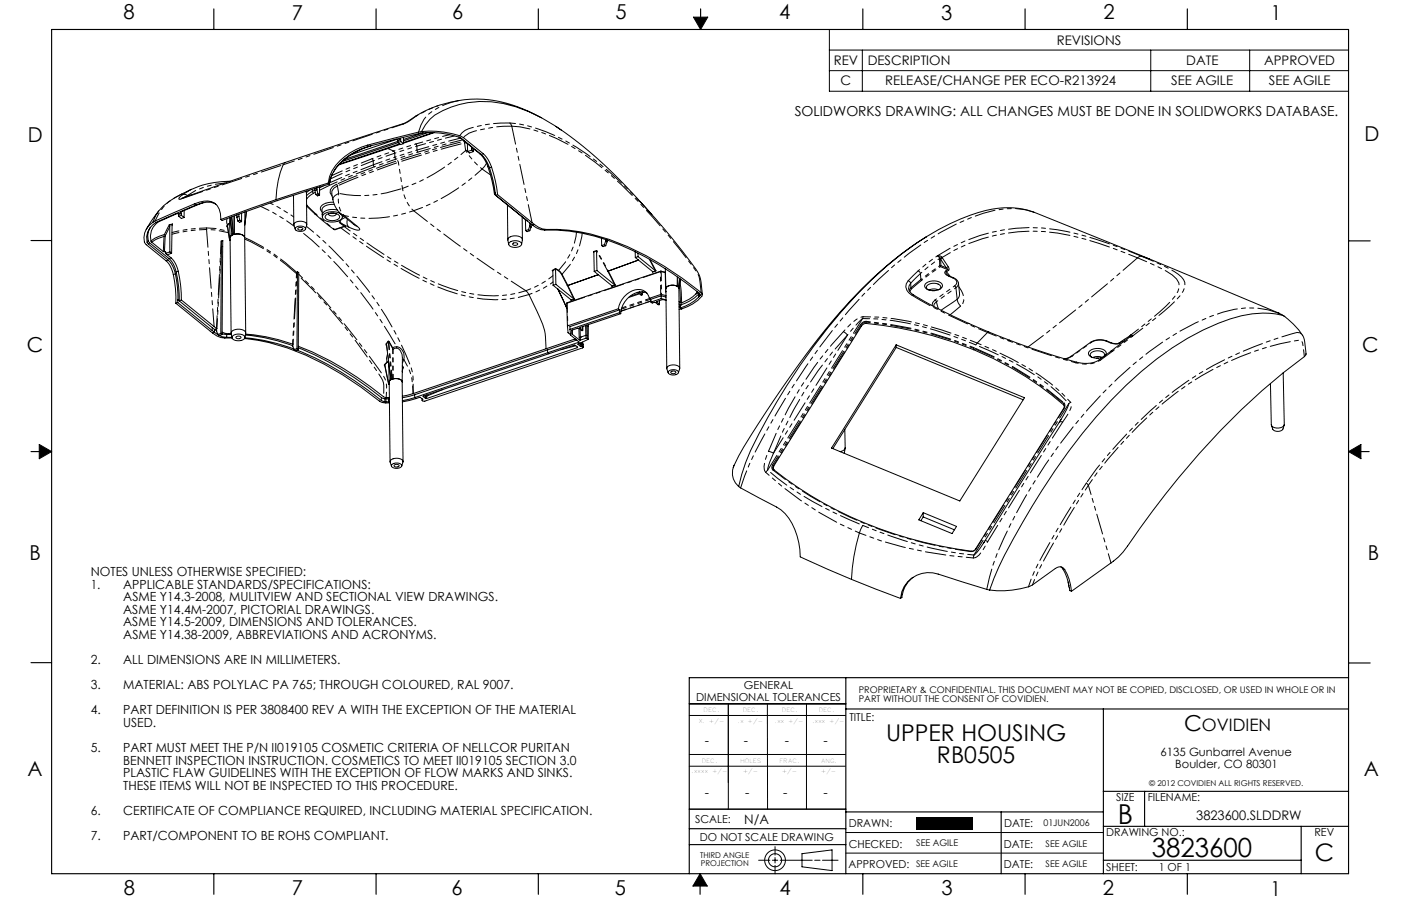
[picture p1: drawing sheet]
<svg xmlns="http://www.w3.org/2000/svg" width="432mm" height="279mm" viewBox="0 0 432 279" stroke-linecap="round" stroke-linejoin="round" font-family="sans-serif">
<g fill="none" stroke="#000" stroke-width=".31">
<path d="M213.7 5.3h4.4l-2.2 3.8zM255.6 9.1v19h160M255.6 15.4h160M265.8 15.4v12.7M354.7 15.4v12.7M385.2 15.4v12.7M128.2 35.8l-3.9 2.3-39.7 13.1-28.5 9.9M134.7 32.7l-3.2 1.3-3.2 1.7M138.7 31.6l-3.8 1M141.1 31.1l-2.4 .4M141.3 31l-.1 .1M141.4 31a38.5 38.5 0 0 1 25.5 5.3"/>
<path d="M171.3 39l1.5 1M255.6 21.8h160M58.6 58.6l-1.2 .6a19.9 19.9 0 0 0-9.5 7.4l-.8 1.9M59 58.4l-.3 .1M61.4 57.4l-3.8 1.8M70.9 55.9h-.4a30.7 30.7 0 0 0-8.9 1.5M87.3 50.8a29.5 29.5 0 0 0-2.2 10.8M94.3 59l.1 .4M94.4 59.4l.2 9.8M94.5 59l-.1 .4M97 58.1v.6M97 58.7l.4 1.3"/>
<path d="M97.7 57.9v.6M97.7 58.5l-.7 .2M97.7 58.5l.3 1.3M98 59.8l-.6 .2M98 59.8l.5 .4M98.5 57.7v2.5M101.2 56.5l-16.1 5.1M101.2 56.5l.3 .3M101.5 56.8l.2-.8a15 15 0 0 1 9.8-10.1l2.2-.8 16-4.1a25.9 25.9 0 0 1 12.5 1.7l6.1 4.9 1 1.1a23.3 23.3 0 0 1 3.3 10.7M101.5 56.8l-16.1 5.1-17 6.1-.3-.3M102.2 59.8a9.8 9.8 0 0 0 2.9 6.2M102.4 53.6l-.9 2.4"/>
<path d="M114.3 45a20.2 20.2 0 0 0-11.6 8.1M119.5 45.8l2 1 .5 2.3M122 43l.6 .2 .1 .7 .8 .7 .8-.3M122.2 43l-13.9 4.7M122.6 43.6l-16.3 5.5M123.2 44.4l-18.5 6.2M123.3 42.7l.2 1M123.4 44.5l-18.9 6.3M123.5 43.7l.8 .6M123.5 43.7l-18 6.1M124.4 42.4l-.1 1.9M129.9 40.6l-8.8 2.1a36.6 36.6 0 0 0-13.1 4.4 13.1 13.1 0 0 0-6.8 9.4"/>
<path d="M129.9 40.6a26.1 26.1 0 0 1 12.9 1.9l6.6 5.4 1 1.2 1.1 2.5a39.5 39.5 0 0 1 1.9 8.4M130.4 41l-6.1 2M131.9 40.9l-7.6 2.5M133.5 40.9l-9.2 3.1M133.9 40.9l-9.6 3.3M141.9 42.6l3.6 2.9-.1 .8M144 44.3l.1 2.4M144.1 46.7l.6 .5 1.2-.5M145.4 46.3l-1.3 .4M145.4 46.3l.5 .4M145.9 46.7l.1-.5 .3-.1a10.8 10.8 0 0 1 4.8 7.5l1.3 6.3M152.4 59.9l11.7 9.5"/>
<path d="M152.6 59.4l.2 .8 .6-.2M152.6 59.4l.1 .1M152.7 59.8l-.3 .1M173 40.1a45.1 45.1 0 0 0-21.6-8.7 28.3 28.3 0 0 0-17.4 4.1l-1.5 1.3-1.4 1.7-1.2 2.1M173 40.1a151.8 151.8 0 0 1 27.9 26.1M46.3 70.1a4.5 4.5 0 0 0-.2 4.8l6.5 5.3 1.2 2 .5 1.7a38.1 38.1 0 0 1 1 8.8M47.1 68.5a5.6 5.6 0 0 0-2.5 6.3l.5 .7 6.1 4.9 1.3 1.8a21.2 21.2 0 0 1 1.7 9.2v2.1M48.8 65.2l-3.7 5.6M51.1 78.1l.5 .4 1.3-.4M51.1 78.1v.1a8 8 0 0 1 3.8 5.4 38 38 0 0 1 1 8.9M52.2 69.3l.2 8.4M52.4 77.7l-1.3 .4"/>
<path d="M52.4 77.7l.5 .4M53.2 69.1l-.3 9M55.1 66.7l-.1-.6-.4-.2-5.5 2.4a5.1 5.1 0 0 0-2.3 6.4l3.6 2.9h.6l.1 .5M55.1 66.7l.8 .7 .8-.3M55.9 66.4l.8 .7M55.9 66.4l-.8 .3M56.8 64.9l-.1 2.2M57.8 60.3l-1.4 .8M62.6 62.5l-6.9 2.9 .2 1M66.5 63a4.8 4.8 0 0 0-4.3-.4l-14.2 6a5.3 5.3 0 0 0-2.4 6.5l6.2 5.1 1.4 1.8 .6 1.6 .6 2.9 .5 5.9M68.1 67.7a5.2 5.2 0 0 0-2.9-5.5 8 8 0 0 0-5.3 .7l-12.8 5.6M70.1 69.8l.6 4.2"/>
<path d="M70.8 68.5l.1 4.8M70.8 69l-.7 .3M70.9 67.1l.6 5.1M70.9 73.3l.3 29.4M70.9 73.9l-.2 .1 .2 .2M71.5 72.2l.4-.1 .3 .1a3.7 3.7 0 0 1 3.1 .8l.1 .3M71.5 72.2l.2 .2-.6 .5-.2 .4M73 66.3v.7M73 67l.3 1.1M73.3 68.1l.5 .5 .7-.2M73.6 66.1v.6M73.6 66.7l.3 1.2"/>
<path d="M73.6 66.7l-.6 .3M73.9 67.9l.6 .5M73.9 67.9l-.6 .2M74.5 65.7v2.7M75.4 73.3a2.8 2.8 0 0 0-4.1-.7l-.4 .7M75.4 73.3l.3 29.4M75.5 65.4l-.1 7.9M76 65.2l-.5 4.2M85.1 61.6l-17 6.1M90.5 60.2l.1 9.1M91.2 70.2l1.3-.5a1.41 1.41 0 0 1 1.7 .9 2.15 2.15 0 0 1-3.2 .1zM91.9 70.3l.8-.2 .5 .2a.75 .75 0 0 1-.5 .7 .75 .75 0 0 1-.8-.2z"/>
<path d="M94.1 70.7l.4-1.3a1.58 1.58 0 0 0-2-1.2l-.6 .1a1.25 1.25 0 0 0-1.3 1.2l.4 1.2M94.4 63.4a56.9 56.9 0 0 0 8.7 7.4l3.1-1M97.4 60l.5 .4 .6-.2M99.2 64.8l.1 1.5M99.3 66.2l.1 .7M99.8 66.1a4.4 4.4 0 0 1 5.7 .4 1.82 1.82 0 0 1-2.1 1.9h-2.2a1.59 1.59 0 0 1-1.7-1.9zM100.4 66.4a3.1 3.1 0 0 1 4.3 .3 1.8 1.8 0 0 1-2.3 1.4l-.6-.1a1.49 1.49 0 0 1-1.6-1.3zM102.9 65.7h-1M103.6 65.9a1.33 1.33 0 0 1-1.2 .7 1.33 1.33 0 0 1-1.2-.7M104 64.8a4.5 4.5 0 0 0-4.5 1l-.2 .4M104.9 65.8l4.4 3.6M105.5 66.4v.5"/>
<path d="M106.1 69.8h.1M106.2 69.8h.1M106.3 69.8h-.1M153.4 60l10.6 8.7a8.2 8.2 0 0 0 7.8 2 61.3 61.3 0 0 1 27.3 8.1 99.3 99.3 0 0 1 17.3 11.8l.1 .2M156.4 63.2l.1 10.7M157.1 74.7a2.85 2.85 0 0 1 3.6 .4 1.56 1.56 0 0 1-2 1.2h-.6a1.18 1.18 0 0 1-1.3-1.3zM158.1 75.1a.8 .8 0 0 1 .8-.3 .8 .8 0 0 1 .6 .6 .8 .8 0 0 1-.8 .3 .8 .8 0 0 1-.6-.6zM160.8 75.3l.2-1.4a2.83 2.83 0 0 0-4.1-.6l-.4 .6 .3 1.5M160.9 66.9l.1 7M161.9 67.7l.1 3.4M162 71.1l.4 .3 .9-.2M162.9 70.8l.4 .4"/>
<path d="M162.9 70.8l-.9 .3M163.2 68.7v.1M163.2 68.8l.1 .9M163.3 69.7l-.4 1.1M163.3 69.7l.4 .3M163.7 69.1h.1M163.7 69.1v.9M163.7 70l-.4 1.2M164.1 69.4h.1M164.1 69.4l2.5 1.4 1.2 .2M167.8 71h.1M167.8 71a60.7 60.7 0 0 1 31.2 8.3 108.9 108.9 0 0 1 16.7 11.3v.5"/>
<path d="M183 77.7v.1M183 77.7h.1M183 77.7l.1 6M183.9 77.5l.1 5.9M183.9 77.4v.1M183.9 77.3v.1M185.4 73.5v2.2M185.4 75.7l.4 .4 .9-.3M186.3 75.5l-.9 .2M186.3 75.5l.4 .3M186.7 73.9v.3M186.7 74.2l-.4 1.3"/>
<path d="M186.7 74.2l.4 .4M187.1 74v.6M187.1 74.6l-.4 1.2M195.8 77.6v1.8M195.8 79.4l5.4 4.5-.1-.2M196.6 78.1l.1 1M196.7 79.1l5.5 4.4M196.7 79.1l-.9 .3M197.2 62.2l6.5 7.2M203.8 69.5a124.5 124.5 0 0 1 11.5 15 19.9 19.9 0 0 1 1.2 6.3M285.5 73a129.1 129.1 0 0 0-34.8 33.9 188.4 188.4 0 0 0-20.9 35.7l-2.1 7.4M289 78.9h.1"/>
<path d="M289.1 78.8l-.1 .1M351.9 79.1l2.2 .7M354.1 79.8l40.2 16.8-.4-.1M354.1 79.8l-30.1-12.2a35.4 35.4 0 0 0-11.8-3.5 33.9 33.9 0 0 0-16.1 3.4 101.2 101.2 0 0 0-34 25.3 304.5 304.5 0 0 0-34.4 47.8l-1.7 3.6M54.2 93.5l10.6 8.6a7.4 7.4 0 0 0 6.7 2.1M54.8 93.3l11.3 9.2M54.8 93.3l-.6 .2M54.8 92.4v.9M54.8 92.4l11.3 9.2M54.9 92.4l.4 .3M54.9 92.4h-.1M55.9 92.5l10.9 8.8v1l.4 .8"/>
<path d="M55.9 92.5l-.6 .2M91.5 84.1l-.1 .3M91.6 84l-.1 .1M91.7 83.8l.4 .3-.2 23.7M91.7 83.8l-.1 .2M91.7 83.8l-.2 23.7M162.1 89.7l.9 1.1a54.3 54.3 0 0 1 5 12l.3 4.8M170.4 83.5l-.2-.1 .2 .1M170.4 83.5l.1 4.5M170.4 83.5h.1M170.5 88l5.5 4.6v-.2M171.2 82.8l.1 4.9"/>
<path d="M171.3 87.7l5.8 4.6M171.3 87.7l-.8 .3M171.9 89.1l2.8 6zM174.8 88h.1M183.1 83.7l5.5 4.6v-.2M184 83.4l5.6 4.5M184 83.4l-.9 .3M184.4 84.7l-9.6 3.3M187.3 83.6h.1M187.3 83.6h.2M187.5 83.6l9.3-3.4zM190.6 95.2l-15.7 5.4"/>
<path d="M190.6 95.2l.4 .3M190.9 96.4l-15.2 5.2M190.9 96.4l.4 .3M191 95.5l-.1 .9M191 95.5l-15.3 5.2v.9M191.3 96.7l-12.5 4.3 .8 .8-.1 .2-1.3-.8-1.9 .6v1.3l2.3 1.8 2.1-.6 .5 .3-3.1 1.5 .8 .7 .8 .1-.1 .4-48.6 16.4a.47 .47 0 0 1-.5 .1 .47 .47 0 0 1-.3-.5l.1-.1-1-.7-5.3 1.4M191.5 95.4v.1M191.5 95.4h.1M196.4 90.2l1.4 .8M197 90l.9 .8-.1 .2M197.8 91h.1M197.9 90v.9"/>
<path d="M199.4 90.4a6 6 0 0 0-7.4 3.5l-.7 2.8M200.1 92a3.5 3.5 0 0 0-5.3-2.3 7.5 7.5 0 0 0-4.2 5.5M200.1 92l.4 .3M200.5 92.3l.1 .9M200.6 92.9l-9.2 3.1M203.3 92.7l-.1 1.2M203.8 91.2l1.5 .4M203.8 91.2l-3.3 1.1M203.8 91.2v.9M203.8 92.1l-3.2 1.1M203.8 92.1l1.5 .4M205 82.9l.2 6.1"/>
<path d="M205.1 84l-1.5-.4-28.8 9.8 .1 7.2M205.2 90h.1M205.2 89l.3 24.6M205.3 91.2l-1.6-.4-3.6 1.2M205.3 92.6l-1.1-.2-1.8 .6 .8 .8-.1 .2-1.2-.7-.9 .2-.4-.3M209.1 88.6l.1 .4M209.1 88.6h.1M209.2 89a2.43 2.43 0 0 0-4 0M209.2 89l.3 24.5M209.2 88.5v.5M209.3 93.8l.4 .3M209.3 94.6l.4 .4"/>
<path d="M209.4 88.4l-.2-.2-.4 .1a3.1 3.1 0 0 0-3.5 .5l-.1 .2M209.4 88.4l-.3 .1M209.7 94.1h.1M209.7 94.1v.9M209.7 95h.1M209.8 86.1l-.4 2.3M210.1 95.3l-.8 .1M210.1 95.3h.1M214.9 90l-.1 .3a10.9 10.9 0 0 1-4.8 3.1l-.7-.4M215.5 90.5l-.1 .1a12.1 12.1 0 0 1-5.7 3.5M215.7 91.1v.1a10.5 10.5 0 0 1-6 3.8M215.7 91.1h.1"/>
<path d="M216.5 90.8l-.1 .5a11.8 11.8 0 0 1-6.3 4M280.1 89l.7 1.3a145.2 145.2 0 0 0 23.9 12.1M285.2 87.6a3.9 3.9 0 0 1 5.1-.1 1.44 1.44 0 0 1-1.5 2l-1.4 .1a1.96 1.96 0 0 1-2.4-1.6zM288.1 89.6h-.7M289.2 89.4l-1.6-.3-1.3 .3M289.6 89.2h.1a1.09 1.09 0 0 0 0-1.3 1.09 1.09 0 0 0-1.1-.5h-1.3a1.37 1.37 0 0 0-1.7 1.6l.3 .3M291.7 84.6l.9 .5M292.6 85.1l1.6 .7a2.05 2.05 0 0 1 1.2 1.5M295.4 87.3l.3 3M393.9 96.5a19.3 19.3 0 0 1 7.5 6.9M395.9 97.6v-.1a18.9 18.9 0 0 0-9.9-.7 61.5 61.5 0 0 0-24.7 10.5 140.4 140.4 0 0 0-36.2 37.9 225.4 225.4 0 0 0-18.8 33.2l-1.3 3.6M66.1 102.5l2.5 1.4 1.2 .1"/>
<path d="M66.1 102.5h.1M66.1 101.6h.1M66.1 101.6v.9M66.1 101.6l.7 .5M67.2 103.1l.4 .3 .9-.2M68.1 102.8l.1-28.5 .5-.1-.2 29M68.1 102.8l-.9 .3M68.1 102.8l.4 .4M68.5 102.9l1.4 .3M68.5 102.4l.9 .4 1.8 .1M69.8 104h.1M69.8 104h1.7"/>
<path d="M69.9 103.2h.1M69.9 103.2l-.1 .8M69.9 103.2h1.4M71.7 103.6a2.95 2.95 0 0 1 3.7 .1 1.32 1.32 0 0 1-1.7 1.4h-.6a1.43 1.43 0 0 1-1.6-1.2zM72.8 103.9a.84 .84 0 0 1 .8-.3 .84 .84 0 0 1 .6 .6 .84 .84 0 0 1-.8 .3 .84 .84 0 0 1-.6-.6zM75.4 104.4a61.9 61.9 0 0 1 24.5 7.9 134.5 134.5 0 0 1 17.6 11.7l2.5 .2M75.5 104.1l.2-1.4a2.66 2.66 0 0 0-3.6-.9 1.03 1.03 0 0 0-.9 1l.3 1.4M75.5 104.2a53 53 0 0 1 15.1 3.5M75.6 103.3a52.9 52.9 0 0 1 14.6 3.3M75.7 103a58.1 58.1 0 0 1 14.6 3.1l-.1 .8 .5 .9M90.7 107.8l.4 .3 .8-.3M91.5 108a100 100 0 0 1 26.2 15.6l2.3 .3"/>
<path d="M91.5 107.5l.4 .3M91.5 107.5l-.8 .3M91.9 107.3a103.6 103.6 0 0 1 26.1 15.6l2 .1M91.9 106.8a99.7 99.7 0 0 1 26.6 15.7l1.5 .1M118.6 112.6l1.2 5.8M119.1 106.3l1.3 10.5M119.8 111.4l.2 6.4M119.8 118.4l.2 .2M120 117.8l.2 24.6M120 118.3l-.2 .1M120.5 116.8l.3-.2 .3 .2a2.6 2.6 0 0 1 2.9 1M120.5 116.8l.1 .2-.6 .8"/>
<path d="M124 117.8a2.44 2.44 0 0 0-4 0M124 117.8l.2 24.5M124 110.3v7.5M124.2 113.4l-.2 1.3M168.3 107.6l-40.9 13.8M168.7 107.9l-40.9 13.8M168.7 107.9l.1 .9M168.8 108.8l-41 13.8M174.9 100.6l.2 2 .7 .6M175.7 101.6l.1 1.8 2.7 2.1-9.7 3.3M177.3 104.5l-9 3.1M177.7 104.9l-9 3"/>
<path d="M178.5 104h.4M178.8 105.8v.5M178.9 104h.1M179.5 106.1v-.6l.2 1.6M179.6 100.7v1.2M180.6 103.4h.3M180.6 103.4h.1M180.6 103.4l-1.7 .6M181.4 100.1l-.2 4.5M206 114.6a2.11 2.11 0 0 1 3.1 .2 1.94 1.94 0 0 1-3.2 .1zM206.9 114.6l.8-.2 .5 .2a.76 .76 0 0 1-.6 .8 .76 .76 0 0 1-.9-.5zM209.1 114.9l.4-1.2a1.73 1.73 0 0 0-2.2-1.2l-.6 .1a1.16 1.16 0 0 0-1.2 1.2l.4 1.2"/>
<path d="M276.2 106.3l39.6 16.4-20 31.8-39.5-16.3zM276.2 106.3v.8M276.2 107.1l39.2 16.2M276.2 107.1l-19.5 31.2M300.1 107.9a114 114 0 0 0-33.5-8.1l-1.1 .8-27 43.1-.2 .7 .2 .5M300.1 107.9a97.1 97.1 0 0 1 27.9 17.2v.3M300.2 107.2l-.1 .7M304.7 102.4l-.4 .1-3.1 3.3M304.7 102.4a205.4 205.4 0 0 0 28.5 9.6h2.8l1.6-.4 1.2-.6M330.1 109.9l-2 .8M338.6 110.5h-.7M339.7 110.2l-1.6-.3-1.3 .4"/>
<path d="M340.1 110h.1a1.09 1.09 0 0 0 0-1.3 1.09 1.09 0 0 0-1.2-.4l-1.2-.1a1.37 1.37 0 0 0-1.7 1.6l.3 .3M340.6 109.7a1.12 1.12 0 0 0 .3-1.2 1.12 1.12 0 0 0-1-.8 3.6 3.6 0 0 0-4.4 1.1 1.96 1.96 0 0 0 2.3 1.7l1.5-.2 1-.4M342.4 105.7l1.4 .3 1.1-.2M342.4 105.7a6.2 6.2 0 0 0-6.3-.1l-6 4.3M342.5 108.3l-3.7 2.7M342.5 108.3h.1M348.5 103.4l-1.9 1.2M348.6 103.7l-6.1 4.5M348.6 103.3l-.1 .1M349 103.6h.1M349.1 103.6h.1M349.2 103.6h-.1"/>
<path d="M395.5 115l.3 15.9a2.37 2.37 0 0 1-4 .1l-.2-12.7M401.4 103.4a15.8 15.8 0 0 1 1 6.2 238.7 238.7 0 0 0-54.9 58.8 17.8 17.8 0 0 1-5.1 5.2l-12.2 8.7M12.1 137.1l3.8 2.2-3.8 2.2zM127.3 121.4l-3.3 .8M127.3 121.4h.1M127.8 121.7l-3.8 .9M127.8 121.7v.9M127.8 122.6l-3.8 .9M130.1 123v.4M130.4 122.2l46.6-15.7 1 .6-46.5 15.8h-.4zM238.4 139.7l-1.1 2.7-.7 2.6M260.4 132.5l.1 5.7a1.67 1.67 0 0 1-1.6 1.1"/>
<path d="M260.5 138.2l-.3 1.6M326.7 129.8l.3-.4-23.3 37.3M328.1 125.2l-.2 .6-27.2 43.5M395.8 131.1l-.4 1.2a2.08 2.08 0 0 1-3.1 0l-.4-1.1M415.6 139.3l3.8-2.2v4.4zM120.7 143.4a2.11 2.11 0 0 1 3.1 .2 1.94 1.94 0 0 1-3.2 .1zM121.6 143.4l.8-.2 .5 .2a.76 .76 0 0 1-.6 .7 .76 .76 0 0 1-.9-.4zM123.8 143.7l.4-1.2a1.47 1.47 0 0 0-1.9-1.2l-.6 .1a1.36 1.36 0 0 0-1.4 1.1l.4 1.3M226.2 143.5a5.6 5.6 0 0 0 1.5 6.5M227.7 150l11.7 6.4a15.2 15.2 0 0 1 6.8 11l.4 4.3 15.8 7M238.4 143.6a.96 .96 0 0 0 .1 1.3 122.1 122.1 0 0 0 61.2 25.1l1-.7M284.5 159.4l9.7 4"/>
<path d="M284.5 159.4l-.7 1.2M284.6 158.1l10.2 4.2-1.4 2.2-10.2-4.2zM284.6 158.1l-.1 1.3M262.4 178.7l15.2 5.8M264.9 164.4a59.5 59.5 0 0 0-2.5 14.3M281.4 178.1a8.1 8.1 0 0 0-3.3 5.3M300.7 169.3h.1M303.5 167l-2.3 3.2-1 1M303.7 166.7h.1M303.7 166.7l-.5 .7M327 174.8a13.4 13.4 0 0 1 2.7 7.3l.5 .2M329.2 179.5l.3 1.2"/>
<path d="M278.1 183.4l-.1 .8-.4 .3M278.1 183.4h.1M305 182l-15.8-5a8.8 8.8 0 0 0-11.6 7.5M305 182a26.4 26.4 0 0 0 13.2-1.6l7-5.1a1.86 1.86 0 0 1 3 .4 15.2 15.2 0 0 1 2 6.6M224.5 217v32.5M236.5 217l.1 32.5M248.6 217v32.5M260.7 217h-48.3M212.4 220.6h48.2M212.4 232.7h48.2M212.4 236.3h48.2M212.4 249.5h48.3"/>
<path d="M260.7 256.7h79.4M215.8 269.4l2.2 3.9h-4.4zM233.8 265.3h3.5M238 265.3h1.7M238.9 261.1v2.6M238.9 264.5v1.6M238.9 266.9v2.6M240.5 265.3h9.8M247.2 263.3l9.2-1.2v6.4l-9.2-1.2zM251.1 265.3h1.6M253.5 265.3h4.8M260.7 263.1h79.4"/>
<circle cx="238.9" cy="265.3" r="2.02"/>
<circle cx="238.9" cy="265.3" r="3.2"/>
</g>
<g fill="none" stroke="#000" stroke-width=".35">
<path d="M15.9 9.1h399.7v260.3h-399.7zM65.9 2.7v6.4M115.9 2.7v6.4M165.9 2.7v6.4M215.9 2.7v6.4M265.9 2.7v6.4M315.9 2.7v6.4M365.9 2.7v6.4M9.6 74.2h6.3M415.6 74.3h6.7M9.6 139.3h6.3M415.6 139.3h6.4"/>
<path d="M9.6 204.4h6.3M212.4 217.1h48.3M260.7 218.6h154.9M260.7 209v60.4M340.1 218.6v50.8M415.6 204.5h6.7M415.6 209h-203.2v60.4M212.4 255.6h48.3M212.4 249.5h48.3M260.7 250.4h79.4M308.6 250.4v19M340.1 254.8h75.5"/>
<path d="M340.1 244h75.5M352.8 244v10.8M401 254.8v14.6M65.9 269.4v6.4M115.9 269.4v6.4M165.9 269.4v6.4M212.4 260.5h48.3M215.8 269.4v6.4M265.9 269.4v6.4M315.9 269.4v6.4M340.1 265.3h60.9M365.9 269.4v6.4"/>
</g>
<path d="M213.7 5.3l2.2 3.8v-3.8zM215.9 5.3v3.8l2.2-3.8zM415.6 139.3h3.8v-2.2zM415.6 139.3l3.8 2.2v-2.2zM215.8 269.4v3.8h2.2zM215.8 269.4l-2.2 3.8h2.2zM12.1 139.3v2.2l3.8-2.2zM12.1 137.1v2.2h3.8z" fill-rule="evenodd" fill="#000"/>
<path d="M138.5 41.5l-10.3 2.9M53 71.7a44.1 44.1 0 0 1 10.7-1.4M63.7 70.8a44 44 0 0 0-10.7 1.4M106.1 69.9a134.4 134.4 0 0 0 30.2 18.1 37.8 37.8 0 0 0 25.8 1.7M266 97.7a82.5 82.5 0 0 1 29.7 5.9l5.5 2.2M119.1 106.1l1.4 10.6" fill="none" stroke="#000" stroke-width=".31" stroke-dasharray="6.3 1.3 1.3 1.3 1.3 1.3" stroke-dashoffset="4.1"/>
<path d="M121.7 47.3l6.8-2.2M128.2 44.4l-6.9 2.2M128.5 46.3l-6.8 2.2M106.1 66.5a7.5 7.5 0 0 1-1.7-6.9M183.9 77.3l3.6 6.3M283.8 86.2l5.8-4.3M289.8 82.2l-5.8 4.3" fill="none" stroke="#000" stroke-width=".31" stroke-dasharray="6.3 1.3 1.3 1.3 1.3 1.3" stroke-dashoffset="5.9"/>
<g fill="none" stroke="#000" stroke-width=".31" stroke-dasharray="6.3 1.3 1.3 1.3 1.3 1.3">
<path d="M124.2 38.3l1.8-.9 2.5-1.7M124.2 38.3l.1-.1M128.5 35.7l-.3 .1M157.2 37.9l.5 1M87.9 50.2l-.6 .6M95.4 58.7l-.9 .7M96.3 59l.7-.4M96.3 59v-.6M96.6 59.6a4.4 4.4 0 0 0-2.1 1.9M96.6 59.6l-.3-.6M97.2 59.3l-.6 .3M98.5 57.9l1.2-.6"/>
<path d="M104 57.3l-.3-.5M104 57.3l-1.1 .7-.6 .9v.9M104.4 59.6l-.4-2.3M113.2 44.8l.5 .3M115 49.6l.1 1.2M115 49.6l-.3-.6M115.4 51.4l-.3-.6M122.5 49.5l.3 .6M122.5 43.2l.9-.3M123.4 42.7l-.1 .1M123.5 43.1l-.9 .3M128.5 45.1l-.3-.7"/>
<path d="M128.5 45.1v1.2M128.8 46.9l-.3-.6M143.1 43.5l-.1 .1M143.2 44.1l.5-.1M143.2 44.1l-.2-.5M143.5 46.4l-.3-2.3M144.1 46.3l-.6 .1M145.4 46v-.6M145.5 45.6l.7 .5M146 46.2l-.6-.4M147.9 47.4h.1M148.3 47.6l.7-.2"/>
<path d="M149.9 50.4l-1.3 1.7M150.7 51.3l-.3 .1M151.1 53.9l-2.5-1.8M151.5 51.6l-.6 .2M45.3 74.7l.4-.4M46.1 74.9l-.4 .4M46.5 74.4a8.2 8.2 0 0 1 4.2-2.1M50.3 77.6l.3-4.7M50.6 72.9l.1-.6M50.6 72.9a8.5 8.5 0 0 0-3.8 1.8M50.6 72.9h.3M50.7 72.3l1.5-3"/>
<path d="M50.7 72.3l.3 .2M50.9 73l-.2 4.6M51 72.5l-.1 .5M51 77.7l-.1-.1M51.2 78.2h.1M52.1 79.7l.6-.2M52.2 69.3l1-.2M52.3 69.9l-1.3 2.6M53.1 69.3l-.9 .2M53.2 69.1l-.1 .2M55 66l.8-.3M55.8 65.3l-.1 .3"/>
<path d="M55.8 61.4l-.7-.1 .1-.4 1-.8M55.8 61.4l.3-.2M55.9 65.9l-.9 .3M56.2 60.1l1.4-.9M56.2 60.1a1.45 1.45 0 0 1 1.6 .2M57.8 60.3l1.3-.2M59.9 62.9l.5 .3M60.9 63l.1 .1M63.7 70.3v.5M70 69.6l.1-.3M70 69.6v.3M70.1 69.8l-.1 .1"/>
<path d="M70.1 69.9v-.3M70.1 70l-.1-.1M70.1 69.3l-.2-.7 .1-1.2M70.1 69.6l.7 4.3M70.1 69.6h-.1M70.3 69.3l-.2 .3M70.3 69.3h-.2M70.8 69.1l-.5 .2M70.9 67.4l-.1 1.1M70.9 67.1l.7 5M71.5 66.9l.5 5.2M71.7 72.4v-.1"/>
<path d="M71.8 72.1l-.5-5.2M72.1 72.2v-5.6M72.2 66.6l.1 5.6M75.5 69.2l.5-4M94.5 60.4l1.8-1.4M94.5 63.1l.3 .4M94.5 63.5h.3M94.8 63.5l2.6 2.5M97.1 66h.3M99.3 65.3a1.33 1.33 0 0 1-.5-1.3 1.33 1.33 0 0 1 1-1.1l.6-.2M100.4 62.7l2.4-.3M102.4 60.5l-.6-1v-1l.7-.9 1.2-.8"/>
<path d="M102.6 61.5v-.5l.7-.7 1.1-.7M102.9 70.7l.3 .1M103.1 63a3.5 3.5 0 0 0-3.9 1.6v.2M103.2 70.8l2.9-1M103.3 70.8h-.1M104.9 68.9l-.3-.9M104.9 68.9h.2M105.1 66l1 .5M105.2 68.9l1.2 .9M105.2 68.9l2.4 1.2M105.6 66.9l.3-.2M106.1 69.8l-1.2-.9"/>
<path d="M106.1 69.8h.3M106.2 69.8h.2M106.2 69.8l.2 .1M106.4 69.8v.1M106.4 67.1l-1.3 .8-.2 .4 .3 .6M106.4 69.9l-.1-.1M107.1 67.6l-.1 .5a2.18 2.18 0 0 0 .6 2M107.6 70.1a5.3 5.3 0 0 0 3.2 .8l.1-.2-.2-.3-.5-.6M109.3 69.4l.9 .4M110.2 69.8l-4.1-3.3M164.1 69.4l.6-.2M167.8 71l.6-.2"/>
<path d="M182.9 77.6l1-.3M183.9 77.4l-.9 .3M288.9 78.9h.1M289 78.9h.8l.4 .3M289 78.9h-.1M289.6 79.7l-.7-.8M289.8 79.7l-.8-.8M289.8 79.7l.4-.4M289.8 79.7h-.2M289.9 79.8l.5-.4M289.9 79.8l-.1-.1M289.9 80l.6-.4"/>
<path d="M289.9 80l.1 1.9M289.9 80v-.2M290.2 79.3l.2 .1M290.4 79.4l.1 .2M290.5 79.6l1.7 2.6M351.9 79l-.6 .1-.7 .4M51.2 80.4l.6-.2M54.1 84.5l-.7 .2M54.9 83.6l-.6 .3M170.2 83.4l1-.6M171.2 83l-.8 .5M171.2 82.8l1 .6"/>
<path d="M172.1 83.5l-.9-.6M172.2 83.4l1 1.2M172.2 83.4l-.1 .1M173.1 84.7l-1-1.2M173.2 84.6l1.8 3.4M173.2 84.6l-.1 .1M174.8 93.5l-.1 .1M174.8 88l-1.7-3.3M174.8 93.3v.2M175 88l2.1 4.3M176.1 92.5l.9-.3M176.9 92.2l-2.1-4.2"/>
<path d="M177.1 92.3l-1.1 .3M187.5 83.6l2.1 4.3M188.7 88.2l.9-.3M189.5 87.9l-2.2-4.3M189.7 87.9l-1.1 .4M194.3 91.3l2.6-.8M197.1 90v.1M197.1 90.6l-3.4 1.1M197.9 90.8v-.8M198 90.1h.1M198.6 90.1l-.6 .2M200.3 80.1l1.9 3.4"/>
<path d="M201.2 83.8l.9-.3M202 83.5l-1.9-3.6M202.2 83.5l-1 .4M202.4 93v.1M203.2 93.8v-1.1M203.6 83.6v.2M203.7 83.6l.1 .2M203.8 83.8h-.2M205 83.9v.2M205 84.1l-1.2-.3M205.1 84.1h-.1M205.1 90l-.1-5.9"/>
<path d="M208.7 88.3v-2.9M208.9 85.5v2.8M209.1 88.5v.1M209.1 88.2l.4-2.3M209.4 88.3l.4-2.2M209.6 87.5l.4 2.5 .1 3.4M209.6 86l-.3 2.2M209.7 93.4l-.3-5M214.5 90.6l.9-.3M214.8 89.8v.5M215.3 91.6v-.8M215.6 91.3v-.8"/>
<path d="M215.7 91.1v-.4M215.7 91.1l.8-.3M266 97.7l-.1 .5M266.9 99.3v.4M266.9 99.3a1.67 1.67 0 0 0-1.4 1M266.9 99.1v.2M279.9 86.6l3.1-3.1M280.2 89.6l.6-.8M280.7 87.4l-.5 .7-.1 .9M280.7 87.4l-.8-.8M280.8 88.8l-.1-1.4M280.8 88.8l3-2.6"/>
<path d="M281 89l-.5 1M281 89l-.2-.2M281 91a2.85 2.85 0 0 1-1.1-4.4M281.6 91h-.6M283.7 84.4l-3 3M283.7 84.4l-.7-.9M283.7 84.4l.1 1.8M284 86.5l-3 2.5M284 86.5l-.2-.3M287.4 94.3l.1-1 .7-.8M288.2 92.5l.4 .6M288.6 93.1l.5 1.9"/>
<path d="M288.6 93.1l-.6 .6-.2 .8M289.1 95l.1 .2M289.6 81.9v-2.2M289.8 82.2l-.1-.3M289.8 82.2l.2-.3M290 81.9l1.7 .7M290 81.9h-.3M290 95.7l5-3.4M291.5 83.6l.6-.4M291.5 83.6l.2 .2M291.7 82.6l-1.8-2.6M291.7 82.6l.5-.4"/>
<path d="M291.7 83.8l1.2 1.5M291.7 83.8l-.2 .4 .4 .5M292.1 83.2l-2.3-1M292.1 83.2l.3 .2M292.1 83.2l-.4-.6M292.2 82.2l.3 .7-.1 .5M292.4 83.4l-.7 .4M292.4 85.2l-1.1-.8-.1-.4 .3-.4M292.4 85.2l.2-.1M293.6 85.7l-1.2-.5M293.6 85.7l.2-.1M294.2 88.2a1.33 1.33 0 0 0 .6-1.5 1.33 1.33 0 0 0-1.2-1"/>
<path d="M294.2 88.2l.4 .5M295 92.3l-.4-3.6M295 92.3l.3 1.1 .8 1M295 92.3a1.99 1.99 0 0 0 .7-2M295.4 87.3l-.1 .7-.7 .7M296.1 94.4l-3.2 2.7M298.6 99.7l-.4 .2M65.4 101.9v-.8M66.1 102.5l-.6 .2M66.8 101.4l-.7 .2M69.8 104l-.5 .2M70.6 102.9l-.7 .3"/>
<path d="M118.5 112.7v-.3M118.5 112.7h.1M118.5 112.4l.8-.7M118.5 112.4l.1 .1M118.6 112.5l1.2 5.8M118.6 112.5v.1M118.6 112.9l-.1-.2M119 106.4h.1M119 106l.6-.7M119 106v.4M119 106l.1 .1M119.1 106.3v-.2"/>
<path d="M119.1 106.6l-.1-.2M119.3 111.7l-.2-1.3 .4-1.3M119.3 111.7l.5-.1M119.3 111.7h.1M119.4 111.7l-.8 .8M119.6 105.3h.3M119.6 105.3h.1M119.7 105.3h.1M119.7 105.3l-.6 .8M119.8 111.7h-.4M119.9 105.3l1.1 1.9M119.9 105.3h-.1"/>
<path d="M120.6 117v-.1M120.9 107.3l-1.1-2M121 107.2l1.3-.3M121 107.2l-.1 .1M121 107.2l.2 .5M121 107.7l-.1-.4M121.2 107.7h-.2M122.3 107.3l-1.1 .4M122.3 106.9a2.9 2.9 0 0 1 2.1 3.9M122.3 106.9v.4M124 114.6l.2-1.3M124 112.8l.2 .4"/>
<path d="M124 110.3a2.76 2.76 0 0 0-1.7-3M124 110.8h.5M124.2 113.3l-.2-.3M124.2 113.3v.1M124.2 113.5h-.1M124.2 113.5v-.3M124.2 113.2v.1M124.5 110.8l-.5 1.2M176.2 101.9h.1M176.3 103v-1.2M176.4 101.8v1.3M177.2 104.6v-.2"/>
<path d="M177.5 106.6l-4.7 1.2M177.9 107.2v-.2M178.2 106.1v.1M178.5 104l-.1-2.7M178.6 104.8l-.1-.8M178.8 101v.1M178.8 101.6l.1 2.4M178.8 106.3l-.3-.3M178.8 106.8v-.5M178.9 104v.9M179.1 105.7l.1 .6M179.2 106.3h-.4"/>
<path d="M179.2 106.3v.5M179.2 106.3v-.2M179.2 106.1h.3M179.2 106.1l-.1-.4M179.5 106.1v.7M179.6 101.8v-1.1M179.7 106.2l-.2-.1M179.7 106.2l-.2-.7M179.7 106.9v-.7M179.7 106.3v-.1M180.6 103.4l-.1-3M180.6 104.3v-.9"/>
<path d="M180.8 100.3l.1 3.1M180.8 100.3h.1M180.9 103.4l.1 .9M181.2 104.5v-3.9M181.2 100.6l-.4-.3M181.2 100.6l.1 .1M181.2 100.6l.1-.5M259.9 102.3l1.3 1M265.2 100.1a2 2 0 0 1 1.7-1M265.2 100.1l.3 .2M265.5 100.6v-.3M301.2 105.8l-.4 .6"/>
<path d="M311.1 104.9l-.4 .2M328.3 110.7l2.1-.8M330.4 109.9h-.3M331.8 111.7l-.2 .2M336.4 105.6a5.2 5.2 0 0 1 4.5-.4M336.4 105.6h-.3M338.8 111h.4M339.2 111l3.7-2.7M340.9 105.2l1.3 .5M340.9 105.2h.2M342.2 105.7a3.2 3.2 0 0 0 3 .1M342.2 105.7h.2"/>
<path d="M342.5 108.3h.4M345 105.8l-.3 .1M345 105.8l-.2 .1M345.2 105.8l.6-.5M345.2 105.8h-.2M345.6 105.3l-.6 .5M345.8 105.3l.4 .2M345.8 105.3h.8M345.8 105.3h-.2M346.6 105.3v-.7M346.6 104.6l-1 .7M348.3 103.9v-.4"/>
<path d="M348.4 103.9l.1-.5M348.4 103.9l.2-.6M348.5 103.7l.5-.1M348.6 103.7h.4M348.6 103.3l-.1 .1M349 103.6v.1M349 103.7v-.1M349 103.6l-.2-.3h-.2M117.5 123.5v-.9M118.6 123.9l-.7 .2M118.6 123.9v-.9M118.9 123.9v-.9"/>
<path d="M119.7 123.9v-.9M119.8 122.6l-1.2 .4M130.2 123.3v-.2M130.5 122.2v.1M131.1 122.3l-.3-.2M131.1 122.3l.4-.5M131.1 122.9v-.6M131.5 122.4v.5M131.5 122.4l-.4-.1M131.7 122.1l-.2 .3M131.7 122.1l-.2-.3M136.5 120.1l-4.8 2"/>
<path d="M236.9 139.2l1.5 .5M327.5 130.2h-1M327.8 124.4v.4M327.8 124.4l.2 .8M327.9 124.3l-.1 .1M327.9 126a1.33 1.33 0 0 0 0-1.7M327.9 126h-.1M329.4 124.4l-.8 2-1.6 3M330 124.1l-.6 .3M236 145.7l.6-.7M238.1 143.4l.3 .2M238.3 145a1.16 1.16 0 0 1-.2-1.6"/>
<path d="M238.3 145l.2-.1M238.4 143.6l.1 .1M334.8 148.9l.6 .8M265.9 162l-1 2.4M299.2 170.1a1.74 1.74 0 0 0 1.6-.8M299.2 170.1l.1-.1M300 172.1l.2-.9M300.8 169.3h-.1M304.4 167l-.7-.3M328.2 175.7l-.6-.3"/>
</g>
<path d="M173.2 84.6a21.2 21.2 0 0 0 6.2-12.7" fill="none" stroke="#000" stroke-width=".31" stroke-dasharray="6.3 1.3 1.3 1.3 1.3 1.3" stroke-dashoffset="2.3"/>
<path d="M141.3 31a20.9 20.9 0 0 0-9.5 4.4l-1.1 1.4-1 1.8-.7 2.1" fill="none" stroke="#000" stroke-width=".31" stroke-dasharray="6.3 1.3 1.3 1.3 1.3 1.3" stroke-dashoffset="1.2"/>
<path d="M87.3 50.8l36.9-12.5" fill="none" stroke="#000" stroke-width=".31" stroke-dasharray="6.3 1.3 1.3 1.3 1.3 1.3" stroke-dashoffset="2.7"/>
<path d="M128.5 35.7l3.5-1.9 2.9-1.2M114.7 49l6.6-2.4M122 49.1l6.8-2.2" fill="none" stroke="#000" stroke-width=".31" stroke-dasharray="6.3 1.3 1.3 1.3 1.3 1.3" stroke-dashoffset="6"/>
<path d="M157.2 37.9a49.3 49.3 0 0 1 23.8 9.7 109 109 0 0 1 16.2 14.6M191.4 95.9l9.2-3.1M335.4 149.7a231.7 231.7 0 0 0-16.7 29.4l-.5 1.3" fill="none" stroke="#000" stroke-width=".31" stroke-dasharray="6.3 1.3 1.3 1.3 1.3 1.3" stroke-dashoffset="4.6"/>
<path d="M141.7 41.9a6.5 6.5 0 0 1 5.1-2.9 36.9 36.9 0 0 1 10.4-1.1" fill="none" stroke="#000" stroke-width=".31" stroke-dasharray="6.3 1.3 1.3 1.3 1.3 1.3" stroke-dashoffset="1.3"/>
<path d="M157.7 38.9a35.9 35.9 0 0 0-13.1 2.2l-1.8 1.4" fill="none" stroke="#000" stroke-width=".31" stroke-dasharray="6.3 1.3 1.3 1.3 1.3 1.3" stroke-dashoffset="1.7"/>
<path d="M164 68.7l-6.3-29.8M203.5 83.8l-28.7 9.7M216.1 90.2l-.3-3a8.7 8.7 0 0 0-2.8-5.7 187.7 187.7 0 0 0-25.5-28.1 58.1 58.1 0 0 0-27.3-14.3l-2.5-.2M238.4 139.7l22.8-36.4" fill="none" stroke="#000" stroke-width=".31" stroke-dasharray="6.3 1.3 1.3 1.3 1.3 1.3" stroke-dashoffset=".7"/>
<path d="M102.2 54.2l12.5-5.2" fill="none" stroke="#000" stroke-width=".31" stroke-dasharray="6.3 1.3 1.3 1.3 1.3 1.3" stroke-dashoffset="2.8"/>
<path d="M163 90.8a37.7 37.7 0 0 1-25.2-1.2 121.2 121.2 0 0 1-28.1-15.9l-4.7-3.5" fill="none" stroke="#000" stroke-width=".31" stroke-dasharray="6.3 1.3 1.3 1.3 1.3 1.3" stroke-dashoffset="3"/>
<path d="M148.6 52.1a59.5 59.5 0 0 1-21.1 12.9M63.7 70.3l2.7 .2 3.9 .8M70.4 71.8l-4-.9-2.7-.1M350.6 79.5a113.2 113.2 0 0 0-24.6-7.6 52 52 0 0 0-35.6 7.5M304.3 102.5l6.4 2.6M304.3 102.5l-6.1-2.6M127.4 121.4l-.1-4.3a16.8 16.8 0 0 0-2.4-8.1 106.6 106.6 0 0 0-30.5-39.2M327.5 130.2a12.1 12.1 0 0 0 2.7-5.2l-.2-.9M236 145.7a3.5 3.5 0 0 1-.3-3.5l1.2-3M342.4 173.6l-7-23.9" fill="none" stroke="#000" stroke-width=".31" stroke-dasharray="6.3 1.3 1.3 1.3 1.3 1.3" stroke-dashoffset="3.4"/>
<path d="M90.5 66.9l-4.9-3.1-2.3-1.2M163 90.8a25.3 25.3 0 0 0 7.5-3.9" fill="none" stroke="#000" stroke-width=".31" stroke-dasharray="6.3 1.3 1.3 1.3 1.3 1.3" stroke-dashoffset="5.3"/>
<path d="M87.3 50.8l-31.5 10.6" fill="none" stroke="#000" stroke-width=".31" stroke-dasharray="6.3 1.3 1.3 1.3 1.3 1.3" stroke-dashoffset="-.7"/>
<path d="M56 59.9a14.3 14.3 0 0 0-8.2 8.3M128.5 45.1l11.5-3.2" fill="none" stroke="#000" stroke-width=".31" stroke-dasharray="6.3 1.3 1.3 1.3 1.3 1.3" stroke-dashoffset="3.6"/>
<path d="M124.5 110.8a17.7 17.7 0 0 1 2.8 10.6" fill="none" stroke="#000" stroke-width=".31" stroke-dasharray="6.3 1.3 1.3 1.3 1.3 1.3" stroke-dashoffset="4"/>
<path d="M115.1 50.8l6.6-2.3M121.7 47.3l-6.7 2.3M122 49.1l-6.6 2.3M80.4 63.6l3.5 1.8 6.8 4.4M174.8 93.5l.2 7M187.3 83.6l-3.4-6.1M203.6 90.8l-.1-7M203.8 83.8l.1 7M265.9 98.2l-4.7 5.1M300 172.1a3.5 3.5 0 0 0 2.8-2.2l1.6-2.9" fill="none" stroke="#000" stroke-width=".31" stroke-dasharray="6.3 1.3 1.3 1.3 1.3 1.3" stroke-dashoffset="3.5"/>
<path d="M92.8 71.4a124.6 124.6 0 0 1 29.5 35.5" fill="none" stroke="#000" stroke-width=".31" stroke-dasharray="6.3 1.3 1.3 1.3 1.3 1.3" stroke-dashoffset="-1"/>
<path d="M92.1 84.6a205.3 205.3 0 0 1 26.6 32.3 11.5 11.5 0 0 1 .3 5.7M170.4 85a25.1 25.1 0 0 1-8.3 4.7" fill="none" stroke="#000" stroke-width=".31" stroke-dasharray="6.3 1.3 1.3 1.3 1.3 1.3" stroke-dashoffset="4.7"/>
<path d="M75.4 73.3a56 56 0 0 1 16.1 10.8" fill="none" stroke="#000" stroke-width=".31" stroke-dasharray="6.3 1.3 1.3 1.3 1.3 1.3" stroke-dashoffset="-.2"/>
<path d="M69.3 56.4a22.3 22.3 0 0 0-11.5 3.9M68.2 76.2l-1.4 25.1M350.6 79.5a56.2 56.2 0 0 1 10.7 5.3 4 4 0 0 1 .8 6.6 74.7 74.7 0 0 1-13.6 12M295.5 88.5l.2 .2a4.1 4.1 0 0 1 .4 5.7" fill="none" stroke="#000" stroke-width=".31" stroke-dasharray="6.3 1.3 1.3 1.3 1.3 1.3" stroke-dashoffset="3.3"/>
<path d="M66 100.7l-2.3-29.9" fill="none" stroke="#000" stroke-width=".31" stroke-dasharray="6.3 1.3 1.3 1.3 1.3 1.3" stroke-dashoffset=".9"/>
<path d="M127.5 65a377.8 377.8 0 0 0 34.6 24.7M265.9 98.2l-29.3 46.8M329.4 124.4l-29.2 46.8" fill="none" stroke="#000" stroke-width=".31" stroke-dasharray="6.3 1.3 1.3 1.3 1.3 1.3" stroke-dashoffset="1"/>
<path d="M177.7 71.6a19 19 0 0 1-5.5 11.8" fill="none" stroke="#000" stroke-width=".31" stroke-dasharray="6.3 1.3 1.3 1.3 1.3 1.3" stroke-dashoffset="2.9"/>
<path d="M115 49.6l-7.7 3.1-5.4 2.5M128.8 46.9l13.8-3.8M66.7 101.3l1.5-27" fill="none" stroke="#000" stroke-width=".31" stroke-dasharray="6.3 1.3 1.3 1.3 1.3 1.3" stroke-dashoffset="2.4"/>
<path d="M91.4 84.4a58.1 58.1 0 0 0-16-10.7M298.2 99.9a143.1 143.1 0 0 1-17.2-8.9M393.9 96.5a27.3 27.3 0 0 0-20.6 1 90.5 90.5 0 0 0-28.7 19.1 160.5 160.5 0 0 0-38.5 57.6l-2 7.6" fill="none" stroke="#000" stroke-width=".31" stroke-dasharray="6.3 1.3 1.3 1.3 1.3 1.3" stroke-dashoffset="-.1"/>
<path d="M106.1 66.5a39.3 39.3 0 0 0 21.4-1.5M191.6 95l8.6-2.9M266.9 99.1a117.5 117.5 0 0 1 33.3 8.1M90.2 106.1l1.2-21.7M121.1 116.8l-.1-9.1M121.2 107.7v9.1M330 124.1a67.3 67.3 0 0 0-23.4-16l-5.4-2.3M264.9 164.4a100.6 100.6 0 0 1-28.9-18.7" fill="none" stroke="#000" stroke-width=".31" stroke-dasharray="6.3 1.3 1.3 1.3 1.3 1.3" stroke-dashoffset="5"/>
<path d="M124.1 58.1a11.8 11.8 0 0 0 3.4 6.9M259.9 102.3a14.3 14.3 0 0 1 5.8-4.6h.3M331.6 111.9a9.9 9.9 0 0 0 7.6-.9" fill="none" stroke="#000" stroke-width=".31" stroke-dasharray="6.3 1.3 1.3 1.3 1.3 1.3" stroke-dashoffset="5.6"/>
<path d="M124.1 58.1a56.1 56.1 0 0 0 19.4-11.7M300.2 171.2a116.8 116.8 0 0 1-34.3-9.2" fill="none" stroke="#000" stroke-width=".31" stroke-dasharray="6.3 1.3 1.3 1.3 1.3 1.3" stroke-dashoffset="4.4"/>
<path d="M148.6 52.1l-3.1-3-2-2.7M283 83.5l5.9-4.6M342.9 108.3l6.1-4.6" fill="none" stroke="#000" stroke-width=".31" stroke-dasharray="6.3 1.3 1.3 1.3 1.3 1.3" stroke-dashoffset="5.7"/>
<path d="M115.4 51.4l-7.6 3-9.3 4.3M236.9 139.2a114.7 114.7 0 0 1 23-36.9" fill="none" stroke="#000" stroke-width=".31" stroke-dasharray="6.3 1.3 1.3 1.3 1.3 1.3" stroke-dashoffset=".3"/>
<path d="M122.8 50.1l10.9-3.4 9.5-2.6M143 43.6l-9.5 2.5-11 3.4M118.2 122.4v-.8a7.9 7.9 0 0 0-2.1-7.3 177.6 177.6 0 0 0-24-29.3" fill="none" stroke="#000" stroke-width=".31" stroke-dasharray="6.3 1.3 1.3 1.3 1.3 1.3" stroke-dashoffset="-1.1"/>
<path d="M103.7 56.8a215.2 215.2 0 0 1 18.8-7.3M122.8 50.1a213 213 0 0 0-18.8 7.2" fill="none" stroke="#000" stroke-width=".31" stroke-dasharray="6.3 1.3 1.3 1.3 1.3 1.3" stroke-dashoffset="-.6"/>
<path d="M97.4 66l5.8 4.8M289.6 79.7l-5.9 4.7M288.2 92.5l6-4.3M294.6 88.7l-6 4.4M330.4 109.9l6-4.3" fill="none" stroke="#000" stroke-width=".31" stroke-dasharray="6.3 1.3 1.3 1.3 1.3 1.3" stroke-dashoffset="5.8"/>
<path d="M124.1 58.1l-1.3-8" fill="none" stroke="#000" stroke-width=".31" stroke-dasharray="6.3 1.3 1.3 1.3 1.3 1.3" stroke-dashoffset="5.5"/>
<path d="M141.9 42.6l-13.4 3.7" fill="none" stroke="#000" stroke-width=".31" stroke-dasharray="6.3 1.3 1.3 1.3 1.3 1.3" stroke-dashoffset="2.6"/>
<path d="M124.1 58.1a37.3 37.3 0 0 1-19.7 1.5M327.9 124.3a99.7 99.7 0 0 0-27.7-17.1M334.8 148.9a127.4 127.4 0 0 1 35.2-33.9 121.2 121.2 0 0 1 29.7-12.5l1 .1 .7 .8" fill="none" stroke="#000" stroke-width=".31" stroke-dasharray="6.3 1.3 1.3 1.3 1.3 1.3" stroke-dashoffset="-.5"/>
<path d="M101.6 56.4l13.5-5.6" fill="none" stroke="#000" stroke-width=".31" stroke-dasharray="6.3 1.3 1.3 1.3 1.3 1.3" stroke-dashoffset="2.2"/>
<path d="M91.6 84l-1.3 22.1M200.5 92.3l-9 3" fill="none" stroke="#000" stroke-width=".31" stroke-dasharray="6.3 1.3 1.3 1.3 1.3 1.3" stroke-dashoffset="4.8"/>
<path d="M119.8 105.3l1.1 11.4M120.7 116.6l-1-11.3" fill="none" stroke="#000" stroke-width=".31" stroke-dasharray="6.3 1.3 1.3 1.3 1.3 1.3" stroke-dashoffset="3.8"/>
<path d="M300.8 106.4a91.9 91.9 0 0 0-34.9-8.2M402 110l-.5-4.1a1.04 1.04 0 0 0-1.5-.9 88.5 88.5 0 0 0-48.9 26.1 135.6 135.6 0 0 0-15.7 18.6M264.9 164.4a115.5 115.5 0 0 0 35.1 7.7" fill="none" stroke="#000" stroke-width=".31" stroke-dasharray="6.3 1.3 1.3 1.3 1.3 1.3" stroke-dashoffset="4.2"/>
<path d="M316.9 107a533.4 533.4 0 0 0 33.7-27.5M304.4 167l23.1-36.8" fill="none" stroke="#000" stroke-width=".31" stroke-dasharray="6.3 1.3 1.3 1.3 1.3 1.3" stroke-dashoffset=".5"/>
<path d="M310.7 105.1a218.1 218.1 0 0 0 20.9 6.8" fill="none" stroke="#000" stroke-width=".31" stroke-dasharray="6.3 1.3 1.3 1.3 1.3 1.3" stroke-dashoffset="4.9"/>
<path d="M349.2 103.6l6.6-5.2a41.3 41.3 0 0 0 8.9-8.6 3.6 3.6 0 0 0-1.5-5.2l-4.6-2.6-6.7-3" fill="none" stroke="#000" stroke-width=".31" stroke-dasharray="6.3 1.3 1.3 1.3 1.3 1.3" stroke-dashoffset="2.5"/>
<path d="M317 181a88.1 88.1 0 0 1 8.7-17.4l9.1-14.7" fill="none" stroke="#000" stroke-width=".31" stroke-dasharray="6.3 1.3 1.3 1.3 1.3 1.3" stroke-dashoffset="3.9"/>
<path d="M300.8 106.4a89.8 89.8 0 0 1 25.8 15.1l2.8 2.9M236.6 145a102.3 102.3 0 0 0 29.3 17" fill="none" stroke="#000" stroke-width=".31" stroke-dasharray="6.3 1.3 1.3 1.3 1.3 1.3" stroke-dashoffset="-1.2"/>
<path d="M265.5 100.3l-27.1 43.3M238.1 143.4l27.1-43.3M300.8 169.3l27.1-43.3" fill="none" stroke="#000" stroke-width=".31" stroke-dasharray="6.3 1.3 1.3 1.3 1.3 1.3" stroke-dashoffset="3.1"/>
<path d="M299.2 170.1a123.1 123.1 0 0 1-60.9-25.1" fill="none" stroke="#000" stroke-width=".31" stroke-dasharray="6.3 1.3 1.3 1.3 1.3 1.3" stroke-dashoffset="1.6"/>
<path d="M289.1 78.8a53 53 0 0 1 45.7-5.9l9 3 8.1 3.1" fill="none" stroke="#000" stroke-width=".31" stroke-dasharray="6.3 1.3 1.3 1.3 1.3 1.3" stroke-dashoffset="2"/>
<path d="M318.4 65.4a23.1 23.1 0 0 0-15.3 .4 83.8 83.8 0 0 0-32.3 20.4 192 192 0 0 0-33.6 45 94.2 94.2 0 0 0-8.9 19.3" fill="none" stroke="#000" stroke-width=".31" stroke-dasharray="6.3 1.3 1.3 1.3 1.3 1.3" stroke-dashoffset=".8"/>
<path d="M300.1 107.5a100.3 100.3 0 0 1 27.7 16.9" fill="none" stroke="#000" stroke-width=".31" stroke-dasharray="6.3 1.3 1.3 1.3 1.3 1.3" stroke-dashoffset="-.4"/>
<path d="M261.2 103.3a112.7 112.7 0 0 0-22.8 36.4" fill="none" stroke="#000" stroke-width=".31" stroke-dasharray="6.3 1.3 1.3 1.3 1.3 1.3" stroke-dashoffset=".6"/>
<path d="M300.1 107.5a116.2 116.2 0 0 0-33.2-8.2" fill="none" stroke="#000" stroke-width=".31" stroke-dasharray="6.3 1.3 1.3 1.3 1.3 1.3" stroke-dashoffset="5.1"/>
<path d="M282.4 252h17.5v3.9h-17.5z" fill="#000"/>
<text font-size="8.5" x="344.5" y="254.2">B</text>
<text font-size="8.1" x="355" y="264.3">3823600</text>
<text font-size="7.5" x="405.3" y="265.5">C</text>
<g font-size="7.1">
<text x="273.1" y="228.5">UPPER HOUSING</text>
<text x="288.8" y="235.4">RB0505</text>
</g>
<text font-size="6.8" x="365" y="225.5">C</text>
<g font-size="6.3">
<text x="38" y="6">8</text>
<text x="139.4" y="5.8">6</text>
<text x="189.7" y="5.8">5</text>
<text x="240.1" y="5.9">4</text>
<text x="340.1" y="5.9">2</text>
<text x="89.9" y="6.1">7</text>
<text x="290.1" y="6">3</text>
<text x="391.7" y="6">1</text>
<text x="8.6" y="43.8">D</text>
<text x="420.6" y="43.6">D</text>
<text x="8.3" y="108.5">C</text>
<text x="419.8" y="108.6">C</text>
<text x="9.1" y="172.8">B</text>
<text x="421.6" y="172.8">B</text>
<text x="8.5" y="239.4">A</text>
<text x="420.3" y="239.3">A</text>
<text x="38.1" y="276">8</text>
<text x="89.9" y="276">7</text>
<text x="139.2" y="276">6</text>
<text x="189.5" y="276.1">5</text>
<text x="240.2" y="276">4</text>
<text x="290.2" y="276.1">3</text>
<text x="339.9" y="276.1">2</text>
<text x="391.6" y="276.3">1</text>
</g>
<text font-size="5.3" x="370.5" y="225.5">OVIDIEN</text>
<text font-size="4.2" x="244.9" y="35.9">SOLIDWORKS DRAWING: ALL CHANGES MUST BE DONE IN SOLIDWORKS DATABASE.</text>
<g font-size="4.1">
<text x="325.7" y="13.9">REVISIONS</text>
<text x="256.9" y="20.1">REV</text>
<text x="267.4" y="20.1">DESCRIPTION</text>
<text x="365.6" y="20.1">DATE</text>
<text x="389.6" y="20.1">APPROVED</text>
<text x="259" y="26.2">C</text>
<text x="272.8" y="26.2">RELEASE/CHANGE PER ECO-R213924</text>
<text x="361" y="26.2">SEE AGILE</text>
<text x="391.1" y="26.1">SEE AGILE</text>
<text x="217.2" y="229.6">-</text>
<text x="229.3" y="229.6">-</text>
<text x="241.9" y="229.6">-</text>
<text x="253.8" y="229.6">-</text>
<text x="217.2" y="245.7">-</text>
<text x="229.7" y="245.7">-</text>
<text x="241.3" y="245.7">-</text>
<text x="253.8" y="245.7">-</text>
<text x="229.4" y="254">N/A</text>
<text x="368.7" y="252.8">3823600.SLDDRW</text>
</g>
<g font-size="3.9">
<text x="28" y="177.6">NOTES UNLESS OTHERWISE SPECIFIED:</text>
<text x="28" y="181.5">1.</text>
<text x="38" y="181.5">APPLICABLE STANDARDS/SPECIFICATIONS:</text>
<text x="38" y="185.4">ASME Y14.3-2008, MULITVIEW AND SECTIONAL VIEW DRAWINGS.</text>
<text x="38" y="189.2">ASME Y14.4M-2007, PICTORIAL DRAWINGS.</text>
<text x="38" y="193.1">ASME Y14.5-2009, DIMENSIONS AND TOLERANCES.</text>
<text x="38" y="197">ASME Y14.38-2009, ABBREVIATIONS AND ACRONYMS.</text>
<text x="28" y="204.8">2.</text>
<text x="38" y="204.8">ALL DIMENSIONS ARE IN MILLIMETERS.</text>
<text x="28" y="212.5">3.</text>
<text x="38" y="212.5">MATERIAL: ABS POLYLAC PA 765; THROUGH COLOURED, RAL 9007.</text>
<text x="28" y="220.3">4.</text>
<text x="38" y="220.3">PART DEFINITION IS PER 3808400 REV A WITH THE EXCEPTION OF THE MATERIAL</text>
<text x="38" y="224.2">USED.</text>
<text x="28" y="231.9">5.</text>
<text x="38" y="231.9">PART MUST MEET THE P/N II019105 COSMETIC CRITERIA OF NELLCOR PURITAN</text>
<text x="38" y="235.8">BENNETT INSPECTION INSTRUCTION. COSMETICS TO MEET II019105 SECTION 3.0</text>
<text x="38" y="239.7">PLASTIC FLAW GUIDELINES WITH THE EXCEPTION OF FLOW MARKS AND SINKS.</text>
<text x="38" y="243.6">THESE ITEMS WILL NOT BE INSPECTED TO THIS PROCEDURE.</text>
<text x="28" y="251.3">6.</text>
<text x="38" y="251.3">CERTIFICATE OF COMPLIANCE REQUIRED, INCLUDING MATERIAL SPECIFICATION.</text>
<text x="28" y="259.1">7.</text>
<text x="38" y="259.1">PART/COMPONENT TO BE ROHS COMPLIANT.</text>
</g>
<g font-size="3.5">
<text x="357.7" y="233.3">6135 Gunbarrel Avenue</text>
<text x="362.2" y="236.8">Boulder, CO 80301</text>
</g>
<g font-size="3.4">
<text x="229.3" y="212.5">GENERAL</text>
<text x="214.5" y="216.1">DIMENSIONAL TOLERANCES</text>
<text x="261.8" y="222.5">TITLE:</text>
<text x="344" y="247">SIZE</text>
<text x="353.7" y="247">FILENAME:</text>
<text x="214.3" y="253.9">SCALE:</text>
<text x="261.6" y="255.1">DRAWN:</text>
<text x="309.5" y="255.1">DATE:</text>
<text x="341" y="257.7">DRAWING NO.:</text>
<text x="405.1" y="257.7">REV</text>
<text x="215.7" y="259.3">DO NOT SCALE DRAWING</text>
<text x="261.6" y="261.4">CHECKED:</text>
<text x="309.4" y="261.4">DATE:</text>
<text x="261.6" y="267.6">APPROVED:</text>
<text x="309.4" y="267.6">DATE:</text>
<text x="341" y="268.6">SHEET:</text>
<text x="357.1" y="268.6">1 OF 1</text>
</g>
<g font-size="2.8">
<text x="264.7" y="213.7">PROPRIETARY &amp; CONFIDENTIAL. THIS DOCUMENT MAY NOT BE COPIED, DISCLOSED, OR USED IN WHOLE OR IN</text>
<text x="264.7" y="216.5">PART WITHOUT THE CONSENT OF COVIDIEN.</text>
<text x="321.6" y="254.8">01JUN2006</text>
<text x="282.4" y="261">SEE AGILE</text>
<text x="322.2" y="261.3">SEE AGILE</text>
<text x="282.3" y="267.4">SEE AGILE</text>
<text x="322.2" y="267.3">SEE AGILE</text>
</g>
<g font-size="2.5">
<text x="354.2" y="242.3">© 2012 COVIDIEN ALL RIGHTS RESERVED.</text>
<text x="215.8" y="264.6">THIRD ANGLE</text>
<text x="216" y="266.9">PROJECTION</text>
</g>
<g font-size="1.8">
<text x="216.9" y="219.6">DEC.</text>
<text x="228.9" y="219.6">DEC.</text>
<text x="241" y="219.6">DEC.</text>
<text x="252.4" y="219.6">DEC.</text>
<text x="215.3" y="222.9">X. +/-</text>
<text x="227.4" y="222.9">.x +/-</text>
<text x="238.8" y="222.9">.xx +/-</text>
<text x="250.4" y="222.9">.xxx +/-</text>
<text x="213.2" y="238.5">.xxxx +/-</text>
<text x="216.3" y="235.2">DEC.</text>
<text x="228.1" y="235.2">HOLES</text>
<text x="228.9" y="238.5">+/-</text>
<text x="240.3" y="235.2">FRAC.</text>
<text x="241" y="238.5">+/-</text>
<text x="253" y="235.2">ANG.</text>
<text x="253" y="238.5">+/-</text>
</g>
</svg>
